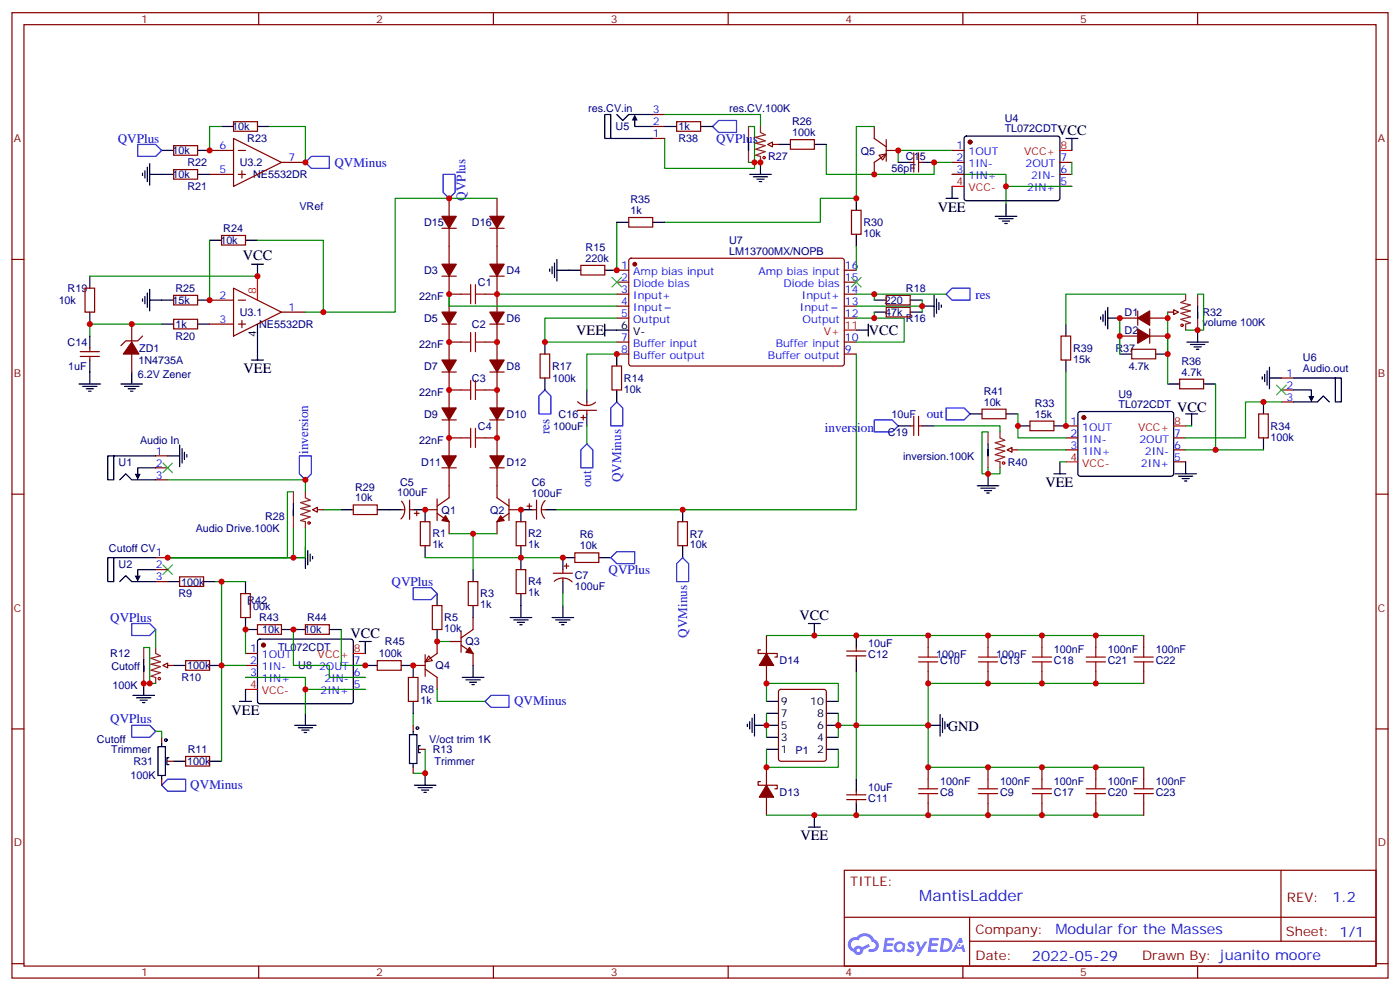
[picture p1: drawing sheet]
<svg xmlns="http://www.w3.org/2000/svg" width="412mm" height="292mm" viewBox="0 0 412 292" stroke-linecap="round" stroke-linejoin="round" font-family="sans-serif">
<g fill="none" stroke="#870000" stroke-width=".35">
<path d="M3.5 3.7h405.4v284.4h-405.4zM7.1 7.3h398.2v277.3h-398.2zM76.2 3.7v3.6M145.3 3.7v3.6M214.5 3.7v3.6M283.6 3.7v3.6M352.8 3.7v3.6M68.8 35.8h7v2.9h-7zM192.3 37.3h3.5M192.3 33.7h3.5M199.3 35.8h7.1v2.9h-7.1zM257.5 37.3v3.5l3.6 2.5"/>
<path d="M51.2 50h7v2.8h-7zM51.2 42.9h7v2.8h-7zM61.7 44.3h7.1M61.7 51.4h7.1M68.8 40.8l14.1 7-14.1 7.1zM70.2 44.3h2.1M70.2 51.4h2.1M71.3 50.3v2.1M82.9 47.8h7.1M132.3 58.4v5.3M146.4 58.4v5.3M192.3 40.8h3.5"/>
<path d="M226.1 42.5l1.4-.7v1.5zM227.5 42.5h1.8M232.8 41.1h7.1v2.9h-7.1zM258.9 45.7l2.2-.3-1.1 1.7zM261.1 44.3h3.5M261.1 41.1v6.4M261.1 45.4l-3.6 2.4v3.6M268.1 47.8h1.1M269.2 45v5.7M270.6 47.8h1M270.6 45v5.7M280.5 44.3h3.5"/>
<path d="M280.5 51.4h3.5M280.5 47.8h3.5M312.2 51.4h3.5M312.2 47.8h3.5M312.2 54.9h3.5M3.5 76.4h3.6M65.3 69.4h7v2.8h-7zM130.2 67.2h4.2M132.3 67.2v10.6M144.3 67.2h4.2M146.4 67.2v10.6M171.1 78.2h7.1v2.8h-7.1z"/>
<path d="M181.7 79.6h3.5M185.2 64.1h7.1v2.8h-7.1zM185.4 76.3l.5-.2h62.4l.4 .7-.1 30.6-.6 .4-62.4-.1-.4-.6v-30.3zM248.7 79.6h3.5M250.8 61.9h2.8v7.1h-2.8zM405.3 76.4h3.6M25 84.9h2.9v7h-2.9zM38.8 95.5v5.3M42 99l-1.4 1.4h-3.6l-1.4 1.4M51.2 87h7v2.8h-7zM61.7 95.5h7.1M61.7 88.4h7.1"/>
<path d="M68.8 84.9l14.1 7-14.1 7.1zM70.2 95.5h2.1M70.2 88.4h2.1M71.3 94.4v2.1M82.9 91.9h7.1M130.2 81.4h4.2M130.2 95.5h4.2M132.3 81.4v10.5M132.3 95.5v10.5M132.3 86.6h3.5M142.9 86.6h3.5M144.3 81.4h4.2"/>
<path d="M144.3 95.5h4.2M146.4 81.4v10.5M146.4 95.5v10.5M181.7 86.6h3.5M181.7 83.1h3.5M181.7 90.2h3.5M181.7 93.7h3.5M248.7 86.6h3.5M248.7 83.1h3.5M248.7 90.2h3.5M248.7 93.7h3.5M261.1 90.5h7v2.8h-7z"/>
<path d="M261.1 87h7v2.8h-7zM312.6 99h2.8v7h-2.8zM329.8 93.7h5.3M329.8 99h5.3M335.1 91.6v4.2M338.7 93.7h5.3M338.7 96.9v4.2M338.7 99h5.3M344 91.9h1.7M345.7 91.2l1.4 .7-1.4 .7zM38.8 104.3v5.3M130.2 109.6h4.2"/>
<path d="M132.3 109.6v10.6M132.3 100.8h3.5M132.3 114.9h3.5M142.9 100.8h3.5M142.9 114.9h3.5M144.3 109.6h4.2M146.4 109.6v10.6M159.1 104.3h2.8v7h-2.8zM170.2 118.3a3.8 3.8 0 0 0 5.2 .2M172.9 118.4v1.1M180.3 107.8h2.8v7.1h-2.8zM181.7 100.8h3.5"/>
<path d="M181.7 104.3h3.5M248.7 100.8h3.5M248.7 104.3h3.5M333.4 102.9h7v2.8h-7zM347.5 111.7h7v2.8h-7zM377.5 114.9h3.5M377.5 111.3h3.5M377.5 118.4h3.5M45.9 137.8h3.5M45.9 134.3h3.5M130.2 123.7h4.2M130.2 137.8h4.2"/>
<path d="M132.3 123.7v10.6M132.3 137.8v8.8l-3.5 2.5M132.3 129h3.5M142.9 129h3.5M144.3 123.7h4.2M144.3 137.8h4.2M146.4 123.7v10.6M146.4 137.8v8.8l3.5 2.5M170 120.9h5.7M171.1 123h1.4M171.8 122.3v1.4M172.9 120.9v1"/>
<path d="M289.3 120.5h7v2.8h-7zM296.7 132.5l1.4-.7v1.4zM298.1 132.5h1.8M303.4 124h7v2.9h-7zM314 129h3.5M314 125.4h3.5M314 132.5h3.5M345.7 129h3.5M345.7 132.5h3.5M345.7 136h3.5M370.8 121.9h2.8v7.1h-2.8zM3.5 145.6h3.6"/>
<path d="M45.9 141.3h3.5M92.1 150.1l1.4-.7v1.4zM93.5 150.1h1.7M104.1 148.7h7v2.9h-7zM118.2 150.1h1M118.3 147.6a3.8 3.8 0 0 1-.2 5.2M120.6 147.3v5.7M120.6 150.1h1.1M122.1 151.2h1.4M122.8 150.5v1.4M123.8 153.7h2.8v7h-2.8zM125.2 150.1h3.6"/>
<path d="M128.8 151.2l3.5 2.5v3.5M128.8 147v6.3M149.9 151.2l-3.5 2.5v3.5M149.9 150.1h3.6M149.9 147v6.3M152 153.7h2.9v7h-2.9zM155.2 149.1h1.4M155.9 148.4v1.4M157 150.1h1M158 147.3v5.7M159.5 150.1h1M160.6 147.4a3.8 3.8 0 0 0-.2 5.3"/>
<path d="M199.7 153.7h2.8v7h-2.8zM405.3 145.6h3.6M45.9 164.3h3.5M45.9 167.8h3.5M45.9 171.3h3.5M52.9 169.9h7.1v2.8h-7.1zM127.4 178.4h2.8v7h-2.8zM137.9 171.3h2.9v7.1h-2.9zM152 167.8h2.9v7h-2.9zM163 168.8h5.6M163.3 171.2a3.8 3.8 0 0 1 5.2 .2M165.8 167.8v1"/>
<path d="M165.8 170.3v1M166.2 166.7h1.4M166.9 166v1.4M169.3 162.8h7.1v2.9h-7.1zM48 196l1.4-.7v1.4zM49.4 196h1.8M54.7 194.6h7v2.8h-7zM121.7 196h3.5M125.2 197.1l3.6 2.4v3.6M125.2 192.8v6.4M126.3 193.2l1.1 1.4-2.2 .3zM128.8 188.9v3.6l-3.6 2.4"/>
<path d="M132.3 188.9h3.5M135.8 190l3.5 2.5v3.5M135.8 185.8v6.3M139.3 181.9v3.5l-3.5 2.5M224 191.4h-.7v1.1h5.7v1h-.8M225.8 187.2v5.3M225.8 196v5.3M249.4 191.8h5.7M249.4 193.2h5.7M252.2 190.7v1.1M252.2 193.2v1M273.4 187.2v3.5"/>
<path d="M273.4 197.8v3.5M291 187.2v3.5M291 197.8v3.5M306.9 187.2v3.5M306.9 197.8v3.5M322.8 187.2v3.5M322.8 197.8v3.5M3.5 214.7h3.6M229.5 203.3l.5-.2h12.7l.7 .4v20l-.4 .7h-13l-.6-.4-.1-20zM405.3 214.7h3.6M54.7 222.8h7v2.8h-7zM224 230.2h-.7v1.1h5.7v1h-.8"/>
<path d="M225.8 226v5.3M225.8 234.8v5.3M249.4 234.1h5.7M249.4 235.5h5.7M252.2 233v1.1M252.2 235.5v1.1M273.4 226v3.5M273.4 236.6v3.5M291 226v3.5M291 236.6v3.5M306.9 226v3.5M306.9 236.6v3.5"/>
<path d="M322.8 226v3.5M322.8 236.6v3.5M248.7 256.3h156.6v28.3h-156.6zM377.3 256.4v20.8M248.7 270.2h156.5M285.6 277.2h119.6M285.6 270.2v14.1M3.5 283.8h3.6M76.2 284.6v3.5M145.3 284.6v3.5M214.5 284.6v3.5M283.6 284.6v3.5"/>
<path d="M352.8 284.6v3.5M405.3 283.8h3.6"/>
</g>
<g fill="#870000" stroke="#870000" stroke-width=".35">
<path d="M130.2 77.8h4.2l-2.1 3.6z"/>
<path d="M144.3 77.8h4.2l-2.1 3.6z"/>
<path d="M130.2 91.9h4.2l-2.1 3.6z"/>
<path d="M144.3 91.9h4.2l-2.1 3.6z"/>
<path d="M130.2 106h4.2l-2.1 3.6z"/>
<path d="M144.3 106h4.2l-2.1 3.6z"/>
<path d="M130.2 120.2h4.2l-2.1 3.5z"/>
<path d="M144.3 120.2h4.2l-2.1 3.5z"/>
<path d="M130.2 134.3h4.2l-2.1 3.5z"/>
<path d="M144.3 134.3h4.2l-2.1 3.5z"/>
<path d="M131.2 151.9l1.1 1.8-2.1-.4z"/>
<path d="M147.5 151.9l1 1.4-2.1 .4z"/>
<path d="M138.3 190.7l1 1.8-2.1-.4z"/>
<path d="M225.8 231.3l2.1 3.5h-4.2z"/>
<path d="M225.8 192.5l2.1 3.5h-4.2z"/>
<path d="M38.8 100.8l2.1 3.5h-4.6z"/>
<path d="M335.1 93.7l3.6-2.1v4.2z"/>
<path d="M335.1 96.9l3.6 2.1-3.6 2.1z"/>
<path d="M130.2 63.7h4.2l-2.1 3.5z"/>
<path d="M144.3 63.7h4.2l-2.1 3.5z"/>
<circle cx="187" cy="77.8" r=".53"/>
<circle cx="285.7" cy="41.8" r=".53"/>
<circle cx="319.3" cy="123" r=".53"/>
</g>
<g fill="none" stroke="#a10000" stroke-width=".35">
<path d="M135.8 86.6h2.8M138.6 83.8v5.7M138.6 97.9v5.7M140.1 83.8v5.7M140.1 97.9v5.7M140.1 86.6h2.8M135.8 100.8h2.8M135.8 114.9h2.8M138.6 112v5.7M140.1 112v5.7M140.1 100.8h2.8M140.1 114.9h2.8"/>
<path d="M135.8 129h2.8M138.6 126.2v5.6M140.1 126.2v5.6M140.1 129h2.8M270.6 193.5h5.6M270.6 194.9h5.6M273.4 190.7v2.8M273.4 194.9v2.9M288.2 193.5h5.7M288.2 194.9h5.7M291 190.7v2.8M291 194.9v2.9"/>
<path d="M304.1 193.5h5.6M304.1 194.9h5.6M306.9 190.7v2.8M306.9 194.9v2.9M320 193.5h5.6M320 194.9h5.6M322.8 190.7v2.8M322.8 194.9v2.9M270.6 232.3h5.6M270.6 233.8h5.6M273.4 229.5v2.8M273.4 233.8v2.8"/>
<path d="M288.2 232.3h5.7M288.2 233.8h5.7M291 229.5v2.8M291 233.8v2.8M304.1 232.3h5.6M304.1 233.8h5.6M306.9 229.5v2.8M306.9 233.8v2.8M320 232.3h5.6M320 233.8h5.6M322.8 229.5v2.8M322.8 233.8v2.8"/>
<circle cx="225.1" cy="46.4" r=".35"/>
<circle cx="348.2" cy="95.8" r=".35"/>
<circle cx="295.6" cy="136.4" r=".35"/>
<circle cx="91" cy="154" r=".35"/>
<circle cx="46.9" cy="199.9" r=".35"/>
</g>
<g fill="none" stroke="#000" stroke-width=".35">
<path d="M65.3 37.3h3.5M75.8 37.3h3.6M181.7 33.7l1.7 1.8 1.8-1.8h7.1M187 35.5v1.8h5.3M195.8 37.3h3.5M206.4 37.3h3.5M42 51v.7M42.7 50.3v2.1M43.4 49.2v4.3M44.1 51.4h7.1M44.1 48.2v6.3M47.6 44.3h3.6"/>
<path d="M58.2 51.4h3.5M58.2 44.3h3.5M179.9 40.8h-1.7v-7.1h1.7v7.1h12.4M220.5 40.8v3.5v-1.8M220.8 51.4h6.4M221.9 52.1h4.2M223 52.8h2.1M223.7 53.5h.7M224 47.8v3.6M229.3 42.5h3.5M239.9 42.5h3.5M252.2 58.4v3.5"/>
<path d="M264.6 47.8h3.5M271.6 47.8h3.6M278.7 58.4h3.5M280.5 54.9v3.5M284.2 40.3l.5-.2h27.1l.4 .7-.1 17.9-.6 .4h-27.1l-.4-.7v-17.6zM314 40.8h3.5M315.7 40.8v3.5M61.7 70.8h3.6M72.3 70.8h3.5M74.1 77.8h3.5M75.8 77.8v3.6M161.9 79.2v.7"/>
<path d="M162.6 78.5v2.1M163.3 77.5v4.2M164 79.6h7.1M164 76.4v6.4M178.2 79.6h3.5M181.7 65.5h3.5M192.3 65.5h3.5M252.2 69v3.5M293.2 63.7h6.3M294.2 64.4h4.2M295.3 65.1h2.1M296 65.8h.7"/>
<path d="M296.3 60.2v3.5M26.5 81.4v3.5M26.5 91.9v3.6M42 88.1v.7M42.7 87.3v2.2M43.4 86.3v4.2M44.1 88.4h7.1M44.1 85.2v6.4M58.2 88.4h3.5M75.8 95.5v10.5M178.2 97.2h7M178.2 95.5v3.5"/>
<path d="M252.2 97.2h3.6M255.8 95.5v3.5M257.5 91.9h3.6M257.5 88.4h3.6M268.1 91.9h3.5M268.1 88.4h3.5M271.6 90.2h3.6M275.2 87v6.3M275.9 88.1v4.2M276.6 89.1v2.1M277.3 89.8v.7M314 95.5v3.5"/>
<path d="M324.2 93.3v.8M324.9 92.6v2.2M325.6 91.6v4.2M326.3 93.7h3.5M326.3 90.5v6.4M352.8 90.2v3.5v-1.8M352.8 97.2v3.6M23.3 113.1h6.3M24.3 113.8h4.3M25.4 114.5h2.1M26.1 115.2h.7M26.5 109.6v3.5"/>
<path d="M35.6 113.1h6.4M36.7 113.8h4.2M37.7 114.5h2.2M38.5 115.2h.7M38.8 109.6v3.5M74.1 106h3.5M160.5 100.8v3.5M160.5 111.3v3.6M172.9 114.9v3.5M181.7 104.3v3.5M181.7 114.9v3.5M314 106v3.6"/>
<path d="M329.8 104.3h3.6M340.4 104.3h3.6M344 113.1h3.5M349.6 100.8h6.4M350.7 101.5h4.2M351.7 102.2h2.1M352.4 102.9h.7M354.5 113.1h3.6M371.8 111v.7M372.2 118.4v3.5M372.5 110.3v2.1M373.2 109.2v4.3"/>
<path d="M373.9 111.3h3.6M373.9 108.2v6.3M381 118.4h7.1l1.7-1.8 1.8 1.8M381 114.9h5.3v1.7M381 111.3h12.3v7.1h1.8v-7.1h-1.8M33.5 134.3h-1.8v7h1.8v-7h12.4M45.9 137.8h-5.3v1.8M49.4 134.3h3.5M52.9 131.1v6.3M53.6 132.2v4.2M54.3 133.2v2.1M55 133.9v.7"/>
<path d="M172.9 121.9v3.5M285.8 121.9h3.5M291 130.7v3.6v-1.8M291 139.6v3.5M296.3 121.9h3.6M299.9 125.4h3.5M310.4 139.6h3.6M310.4 125.4h3.6M312.2 136v3.6M317.7 121.4l.5-.2 27.1 .1 .4 .6v17.9l-.7 .5-27.1-.1-.4-.6v-17.7zM346.1 139.6h6.3M349.2 121.9h3.6"/>
<path d="M349.2 136v3.6M351 121.9v3.5M372.2 129v3.5M35.3 141.3l1.7-1.7 1.8 1.7h7.1M86.4 148.4v3.5v-1.8M100.5 150.1h3.6M111.1 150.1h7.1M121.7 150.1h3.5v3.6M157 150.1h-3.5v3.6M160.5 150.1h3.5M201.1 150.1v3.6M287.9 143.1h6.3"/>
<path d="M288.9 143.8h4.3M290 144.5h2.1M290.7 145.2h.7M347.1 140.3h4.3M348.2 141h2.1M348.9 141.7h.7M33.5 164.3h-1.8v7h1.8v-7h12.4M35.3 171.3l1.7-1.8 1.8 1.8h7.1M45.9 167.8h-5.3v1.7M49.4 171.3h3.5M60 171.3h3.5M86.4 164.3h3.6"/>
<path d="M90 161.1v6.3M90.7 162.1v4.3M91.4 163.2v2.1M92.1 163.9v.7M125.2 160.7v3.6M128.8 174.8v3.6M139.3 167.8v3.5M139.3 178.4v3.5M153.5 160.7v7.1M153.5 174.8v7.1M165.8 171.3v3.5M165.8 178.4v3.5"/>
<path d="M169.3 164.3h-3.5v3.5M176.4 164.3h3.5M201.1 160.7v3.6M42.3 194.2v3.6v-1.8M51.2 196h3.5M61.7 196h3.6M128.8 185.4v3.5M136.2 199.5h6.3M139.3 196v3.5M150.3 181.9h6.3M151.3 182.6h4.3M152.4 183.3h2.1"/>
<path d="M153.1 184h.7M162.6 181.9h6.4M163.7 182.6h4.2M164.7 183.3h2.2M165.5 184h.7M238.1 183.7h3.6M239.9 183.7v3.5M252.2 187.2v3.5M252.2 194.2v3.6M39.2 204.8h6.3M40.2 205.5h4.2M41.3 206.2h2.1"/>
<path d="M42 206.9h.7M42.3 201.3v3.5M137.2 200.2h4.3M138.3 200.9h2.1M139 201.6h.7M220.1 213.3v.7M220.8 212.6v2.1M221.5 211.5v4.3M222.2 213.6h7.1M222.2 210.5v6.3M225.8 217.2h3.5M225.8 210.1h3.5"/>
<path d="M225.8 206.6h3.5M243.4 217.2h3.5M243.4 213.6h3.5M243.4 210.1h3.5M243.4 206.6h3.5M273.4 213.6h3.5M276.9 210.5v6.3M277.6 211.5v4.3M278.3 212.6v2.1M279 213.3v.7M51.2 224.2h3.5M61.7 224.2h3.6"/>
<path d="M122.1 231.3h6.3M123.1 232h4.3M124.2 232.7h2.1M124.9 233.4h.7M125.2 227.8v3.5M225.8 220.7h3.5M243.4 220.7h3.5M252.2 229.5v3.5M252.2 236.6v3.5M238.1 243.6h3.6M239.9 240.1v3.5"/>
</g>
<g fill="none" stroke="#008700" stroke-width=".35">
<path d="M65.3 37.3h-3.6v7M79.4 37.3h10.6v10.5M195.8 33.7h28.2v3.6M220.5 37.3h1.7v12.3h-26.4v-8.8M257.5 37.3h-5.3v21.1h-10.5v7.1h-45.9M146.4 58.4h-30v33.5h-26.4M220.5 47.8h3.5M243.4 42.5v8.9h31.8v-3.6h5.3M280.5 51.4h15.8v8.8M280.5 44.3h-15.9v3.5M296.3 54.9h19.4M315.7 47.8v3.6"/>
<path d="M61.7 70.8v17.6M75.8 70.8h19.4v21.1M181.7 65.5v14.1M252.2 72.5v7.1M26.5 81.4h49.3M47.6 95.5h-21.1v3.5M132.3 86.6v3.6h49.4M146.4 86.6h35.3M181.7 93.7h-21.2v7.1h21.2M252.2 93.7h14.1v7.1h-14.1M252.2 90.2h19.4v1.7M252.2 86.6h26.5"/>
<path d="M257.5 86.6v1.8M257.5 91.9v1.8M271.6 88.4v1.8M329.8 93.7v10.6M344 91.9v21.2M349.2 86.6h-35.2v8.9M352.8 86.6h1.7v10.6h-5.3M181.7 104.3h-8.8v10.6M252.2 104.3v45.8h-88.2M314 109.6v15.8M358.1 113.1v19.4M377.5 118.4h-10.6v10.6h-17.7"/>
<path d="M172.9 125.4v5.3M291 127.2h-1.7v12.4h1.7v-1.8M294.6 137.8v1.8h-3.6M299.9 121.9v7.1h14.1M299.9 132.5h14.1M312.2 136h1.8M349.2 132.5h23M349.2 125.4h1.8M86.4 155.4v8.9h-37M86.4 144.9h-1.7v19.4h-35.3M90 155.4v8.9h-40.6M95.2 150.1h5.3"/>
<path d="M132.3 157.2h14.1M139.3 157.2v10.6M63.5 171.3h1.8v52.9M125.2 164.3h40.6M165.8 174.8v3.6M45.9 185.4v5.3M128.8 188.9h3.5M252.2 197.8v31.7M128.8 203.1v3.5h14.1M225.8 206.6v-5.3h21.1v5.3M225.8 210.1v7.1M246.9 210.1v7.1"/>
<path d="M336.9 201.3h-63.5v12.3h-26.5M225.8 220.7v5.3h21.1v-5.3M225.8 240.1h111.1"/>
</g>
<path d="M187 33.7l.9 1.8h-1.8zM385.4 116.6h1.8l-.9 1.8zM39.7 139.6h1.8l-.9 1.7zM39.7 169.5h1.8l-.9 1.8z" fill="#000"/>
<path d="M180.3 81.7l2.8 2.8M183.1 81.7l-2.8 2.8M250.8 81.7l2.8 2.8M253.6 81.7l-2.8 2.8M376.1 113.5l2.8 2.8M378.9 113.5l-2.8 2.8M48 136.4l2.8 2.8M50.8 136.4l-2.8 2.8M48 166.4l2.8 2.8M50.8 166.4l-2.8 2.8" fill="none" stroke="#3c3" stroke-width=".35"/>
<g fill="none" stroke="#00f" stroke-width=".35">
<path d="M209.9 37.3l1.8-1.8h5.3v3.5h-5.3zM40.6 42.5h5.3l1.7 1.8-1.7 1.8h-5.3zM90 47.8l1.7-1.7h5.3v3.5h-5.3zM130.5 51.4h3.6v5.3l-1.8 1.7-1.8-1.7zM278.7 86.6l1.8-1.7h5.3v3.5h-5.3zM158.7 116.6l1.8-1.7 1.8 1.7v5.3h-3.6zM181.7 118.4l1.7 1.8v5.2h-3.5v-5.2zM88.2 134.3h3.5v5.3l-1.7 1.7-1.8-1.7zM172.9 130.7l1.7 1.8v5.3h-3.5v-5.3zM257.5 123.7h5.3l1.8 1.7-1.8 1.8h-5.3zM278.7 120.2h5.3l1.8 1.7-1.8 1.8h-5.3zM121.7 173.1h5.3l1.8 1.7-1.8 1.8h-5.3z"/>
<path d="M179.9 164.3l1.8-1.8h5.3v3.5h-5.3zM201.1 164.3l1.7 1.7v5.3h-3.5v-5.3zM38.8 183.7h5.3l1.8 1.7-1.8 1.8h-5.3zM38.8 213.6h5.3l1.8 1.8-1.8 1.8h-5.3zM142.9 206.6l1.7-1.8h5.3v3.6h-5.3zM47.6 231.3l1.8-1.8h5.3v3.5h-5.3z"/>
</g>
<path d="M280.5 54.9h3.5M312.2 44.3h3.5M75.8 81.4v7M248.7 97.2h3.5M314 136h3.5M345.7 125.4h3.5" fill="none" stroke="#f00" stroke-width=".35"/>
<g fill="none" stroke="#8c2424" stroke-width=".35">
<path d="M220.5 37.3v3.5M224 37.3v1.7l1.4 .7-2.8 .7 2.8 1.1-2.8 .7 2.8 .7-2.8 1.1 2.8 .7-2.8 1 1.4 .4v1.7M220.5 44.3v3.5M349.2 86.6v1.8l-1.4 .7 2.9 .7-2.9 1.1 2.9 .7-2.9 .7 2.9 1-2.9 .8 2.9 1-1.5 .4v1.7M352.8 86.6v3.6M352.8 93.7v3.5M291 127.2v3.5M291 134.3v3.5M294.6 127.2v1.8l1.4 .7-2.8 .7 2.8 1-2.8 .8 2.8 .7-2.8 1 2.8 .7-2.8 1.1 1.4 .3v1.8M86.4 144.9v3.5M86.4 151.9v3.5M90 144.9v1.7l1.4 .7-2.9 .7 2.9 1.1-2.9 .7 2.9 .7-2.9 1.1 2.9 .7-2.9 1 1.5 .4v1.7"/>
<path d="M42.3 190.7v3.5M42.3 197.8v3.5M45.9 190.7v1.8l1.4 .7-2.9 .7 2.9 1-2.9 .8 2.9 .7-2.9 1 2.9 .7-2.9 1.1 1.5 .3v1.8"/>
</g>
<g fill="#5487ff">
<path d="M267.7 277.5a1.22 1.22 0 0 1 1.7 .3l-.4 .5a.47 .47 0 0 0-.3-.4 .47 .47 0 0 0-.5 .2l.1 .3a1.14 1.14 0 0 1 .8 1.7 1.14 1.14 0 0 1-1.9 0l-.2-.2 .5-.5 .7 .4a.29 .29 0 0 0 .3-.3 .29 .29 0 0 0-.2-.3 1.04 1.04 0 0 1-.6-1.7z"/>
<path d="M260.7 276.3h2.4l.3 .1-.2 .5-1.8 .1-.1 .9h1.5l.3 .3-.3 .4h-1.6l-.2 1.1h1.7l.2 .3-.2 .4h-2.6z"/>
<path d="M273.8 276.3h2.4l.3 .1-.1 .5-1.8 .1-.2 .9h1.6l.3 .3-.4 .4h-1.6l-.1 1.1h1.7l.2 .3-.2 .4h-2.6z"/>
<path d="M282.6 276.3h.7l.3 1.2-.6 .3a.69 .69 0 0 0-1 .3 .69 .69 0 0 0 .4 1 .69 .69 0 0 0 .9-.6l.5-.3 .6 2.2h-.8l-.2-.9h-1.8l-.5 .9h-.8z"/>
<path d="M269.8 277.3h.8l.6 1.9 1.1-1.9h.9l-2.6 4.2h-.8l.9-1.5z"/>
<path d="M277.4 276.3l-.6 4.1h1.3a2.11 2.11 0 0 0 2.5-2.1 2.11 2.11 0 0 0-2.5-2zM278.1 277a1.39 1.39 0 0 1 1.7 1.4 1.39 1.39 0 0 1-1.8 1.3h-.3z"/>
<path d="M263.7 277.9a1.54 1.54 0 0 0-.1 2.1 1.54 1.54 0 0 0 2.2 .2l.6 .2 .3-2.3-.2-.2-.4-.1a1.49 1.49 0 0 0-2.4 .1zM264 278.9a.94 .94 0 0 1 1.8 0 .94 .94 0 0 1-1.8 0z"/>
<path d="M250.4 276.6a2.18 2.18 0 0 0 1.1 3.8 1.44 1.44 0 0 0 1.6 .9 1.44 1.44 0 0 0 1.2-1.5l2-1-.5-.7-1.9 .9a1.47 1.47 0 0 0-2.4 .5 1.39 1.39 0 0 1-.7-2 1.39 1.39 0 0 1 2-.5 2.12 2.12 0 0 1 2.2-1.3 2.12 2.12 0 0 1 1.9 1.7 1.14 1.14 0 0 1 1.1 1.4 1.14 1.14 0 0 1-1.7 .8 .43 .43 0 0 0-.5 .3 .43 .43 0 0 0 .4 .5 1.98 1.98 0 0 0 2.5-1.2 1.98 1.98 0 0 0-1.2-2.5 3.1 3.1 0 0 0-5.3-.7l-.9 .1zM252.3 279.9a.55 .55 0 0 1 1.1 0 .55 .55 0 0 1-1.1 0z"/>
<circle cx="282.6" cy="278.4" r=".26"/>
</g>
<g fill="none" stroke="#000" stroke-width=".35">
<path d="M26.5 99v3.5M47.6 95.5h3.6M58.2 95.5h3.5M26.5 106v3.6M264.6 125.4h3.5M271.6 125.4h3.6M72.3 171.3v3.5M72.3 181.9v3.5h3.5M76.1 188.4l.5-.2 27 .1 .5 .6-.1 18-.6 .4-27.1-.1-.5-.6v-17.7zM82.9 185.4h7.1M97 185.4h3.5M105.8 188.9h3.6"/>
<path d="M107.6 188.9v3.6M107.6 196h3.5M118.2 196h3.5v3.5M46.5 219.9h2.2v8.5h-2.2zM47.6 219v.8M70.6 206.6h3.5M72.3 203.1v3.5M86.8 213.6h6.3M87.8 214.3h4.3M88.9 215.1h2.1M89.6 215.8h.7M90 210.1v3.5"/>
<path d="M120.6 216.4h2.2v8.5h-2.2zM121.7 206.6v3.5M121.7 215.5v.8M123.8 219.6h-.5v2.1h.5M47.6 228.4v1.1M49.7 223.2h-.5v2h.5M121.7 224.9v1.1"/>
<circle cx="48.9" cy="218" r=".38"/>
<circle cx="122.9" cy="214.5" r=".38"/>
</g>
<g fill="none" stroke="#870000" stroke-width=".35">
<path d="M51.2 94.1h7v2.8h-7zM23.6 105h5.7M23.6 103.6h5.7M26.5 102.5v1.1M26.5 105v1M268.1 125.4h1.1M269.2 122.6v5.7M270.6 122.6v5.7M270.6 125.4h1M70.9 174.8h2.8v7.1h-2.8zM72.3 192.5h3.5M72.3 196h3.5"/>
<path d="M72.3 199.5h3.5M75.8 184h7.1v2.8h-7.1zM90 184h7v2.8h-7zM104.1 196h3.5M104.1 199.5h3.5M111.1 194.6h7.1v2.8h-7.1zM120.3 199.5h2.8v7.1h-2.8zM336.9 187.2v3.5M336.9 197.8v3.5M104.1 203.1h3.5M336.9 226v3.5M336.9 236.6v3.5"/>
</g>
<g fill="none" stroke="#008700" stroke-width=".35">
<path d="M275.2 125.4h19.4v1.8M49.4 141.3h40.6v3.6M49.4 164.3h37M65.3 171.3h7M42.3 190.7h1.8v10.6h-1.8M65.3 196h7M72.3 199.5h17.7v10.6M72.3 185.4v7.1M86.4 185.4v10.6h10.6v3.5h10.6M100.5 185.4v10.6h7.1M225.8 187.2h111.1M44.1 201.3h1.8"/>
<path d="M45.9 215.4h1.7v1.8M90 203.1h17.6M121.7 210.1v3.5M273.4 213.6v12.4h63.5M125.2 220.7v7.1h-3.5"/>
</g>
<path d="M47.6 217.2v1.7M121.7 213.6v1.8M47.6 229.5v1.8M49.4 224.2h1.8M121.7 226v1.8M123.5 220.7h1.7" fill="none" stroke="#850000" stroke-width=".35"/>
<circle cx="77.6" cy="190" r=".53" fill="#870000" stroke="#870000" stroke-width=".35"/>
<path d="M104.1 192.5h3.5M72.3 203.1h3.5" fill="none" stroke="#f00" stroke-width=".35"/>
<path d="M334.1 193.5h5.6M334.1 194.9h5.6M336.9 190.7v2.8M336.9 194.9v2.9M334.1 232.3h5.6M334.1 233.8h5.6M336.9 229.5v2.8M336.9 233.8v2.8" fill="none" stroke="#a10000" stroke-width=".35"/>
<g fill="#c00">
<circle cx="132.3" cy="86.6" r=".88"/>
<circle cx="132.3" cy="100.8" r=".88"/>
<circle cx="132.3" cy="114.9" r=".88"/>
<circle cx="132.3" cy="129" r=".88"/>
<circle cx="146.4" cy="129" r=".88"/>
<circle cx="146.4" cy="114.9" r=".88"/>
<circle cx="146.4" cy="100.8" r=".88"/>
<circle cx="146.4" cy="86.6" r=".88"/>
<circle cx="125.2" cy="150.1" r=".88"/>
<circle cx="153.5" cy="150.1" r=".88"/>
<circle cx="153.5" cy="164.3" r=".88"/>
<circle cx="139.3" cy="157.2" r=".88"/>
<circle cx="128.8" cy="188.9" r=".88"/>
<circle cx="165.8" cy="164.3" r=".88"/>
<circle cx="291" cy="201.3" r=".88"/>
<circle cx="291" cy="187.2" r=".88"/>
<circle cx="291" cy="226" r=".88"/>
<circle cx="291" cy="240.1" r=".88"/>
<circle cx="273.4" cy="201.3" r=".88"/>
<circle cx="273.4" cy="187.2" r=".88"/>
<circle cx="252.2" cy="213.6" r=".88"/>
<circle cx="273.4" cy="226" r=".88"/>
<circle cx="252.2" cy="187.2" r=".88"/>
<circle cx="225.8" cy="213.6" r=".88"/>
<circle cx="246.9" cy="213.6" r=".88"/>
<circle cx="225.8" cy="201.3" r=".88"/>
<circle cx="273.4" cy="213.6" r=".88"/>
<circle cx="273.4" cy="240.1" r=".88"/>
<circle cx="252.2" cy="240.1" r=".88"/>
<circle cx="225.8" cy="226" r=".88"/>
<circle cx="181.7" cy="104.3" r=".88"/>
<circle cx="257.5" cy="93.7" r=".88"/>
<circle cx="271.6" cy="90.2" r=".88"/>
<circle cx="160.5" cy="100.8" r=".88"/>
<circle cx="257.5" cy="86.6" r=".88"/>
<circle cx="201.1" cy="150.1" r=".88"/>
<circle cx="275.2" cy="47.8" r=".88"/>
<circle cx="264.6" cy="44.3" r=".88"/>
<circle cx="257.5" cy="51.4" r=".88"/>
<circle cx="86.4" cy="164.3" r=".88"/>
<circle cx="239.9" cy="187.2" r=".88"/>
<circle cx="239.9" cy="240.1" r=".88"/>
<circle cx="296.3" cy="54.9" r=".88"/>
<circle cx="222.3" cy="47.8" r=".88"/>
<circle cx="224" cy="47.8" r=".88"/>
<circle cx="252.2" cy="58.4" r=".88"/>
<circle cx="291" cy="139.6" r=".88"/>
<circle cx="181.7" cy="79.6" r=".88"/>
<circle cx="306.9" cy="187.2" r=".88"/>
<circle cx="306.9" cy="201.3" r=".88"/>
<circle cx="306.9" cy="226" r=".88"/>
<circle cx="306.9" cy="240.1" r=".88"/>
<circle cx="314" cy="125.4" r=".88"/>
<circle cx="299.9" cy="125.4" r=".88"/>
<circle cx="344" cy="99" r=".88"/>
<circle cx="344" cy="93.7" r=".88"/>
<circle cx="344" cy="104.3" r=".88"/>
<circle cx="372.2" cy="118.4" r=".88"/>
<circle cx="358.1" cy="132.5" r=".88"/>
<circle cx="329.8" cy="93.7" r=".88"/>
<circle cx="329.8" cy="99" r=".88"/>
<circle cx="352.8" cy="97.2" r=".88"/>
<circle cx="61.7" cy="44.3" r=".88"/>
<circle cx="26.5" cy="95.5" r=".88"/>
<circle cx="95.3" cy="91.9" r=".88"/>
<circle cx="90" cy="47.8" r=".88"/>
<circle cx="75.8" cy="81.4" r=".88"/>
<circle cx="132.3" cy="58.4" r=".88"/>
<circle cx="61.7" cy="88.4" r=".88"/>
<circle cx="90" cy="141.3" r=".88"/>
<circle cx="38.8" cy="95.5" r=".88"/>
<circle cx="49.4" cy="164.3" r=".88"/>
<circle cx="42.3" cy="201.3" r=".88"/>
<circle cx="44.1" cy="201.3" r=".88"/>
<circle cx="65.3" cy="196" r=".88"/>
<circle cx="90" cy="203.1" r=".88"/>
<circle cx="65.3" cy="171.3" r=".88"/>
<circle cx="72.3" cy="185.4" r=".88"/>
<circle cx="86.4" cy="185.4" r=".88"/>
<circle cx="107.6" cy="196" r=".88"/>
<circle cx="125.2" cy="227.8" r=".88"/>
<circle cx="121.7" cy="196" r=".88"/>
<circle cx="322.8" cy="187.2" r=".88"/>
<circle cx="322.8" cy="201.3" r=".88"/>
<circle cx="322.8" cy="226" r=".88"/>
<circle cx="322.8" cy="240.1" r=".88"/>
</g>
<text font-size="4.6" fill="#00f" x="270.8" y="265.4">MantisLadder</text>
<g font-size="4.2">
<text x="311.4" y="39.6">VCC</text>
<text x="276.2" y="62.3">VEE</text>
<text x="71.5" y="76.7">VCC</text>
<text x="169.7" y="98.6">VEE</text>
<text x="255.9" y="98.6">VCC</text>
<text x="71.7" y="110">VEE</text>
<text x="346.8" y="121.2">VCC</text>
<text x="308" y="143.4">VEE</text>
<text x="235.5" y="182.5">VCC</text>
<text x="103.2" y="187.8">VCC</text>
<text x="68.2" y="210.5">VEE</text>
<text x="279.2" y="215.4">GND</text>
<text x="235.8" y="247.5">VEE</text>
</g>
<g font-size="4.2" fill="#00f">
<text x="392.5" y="265.6">1.2</text>
<text x="310.9" y="275.2">Modular for the Masses</text>
<text x="304" y="283">2022-05-29</text>
</g>
<g font-size="3.9" fill="#00f">
<text x="34.7" y="42">QVPlus</text>
<text x="210.9" y="42.1">QVPlus</text>
<text x="98.5" y="49.1">QVMinus</text>
<text x="137.1" y="59.1" transform="rotate(-90 137.1 59.1)">QVPlus</text>
<text x="287.3" y="87.9">res</text>
<text x="273" y="123.2">out</text>
<text x="161.8" y="127.9" transform="rotate(-90 161.8 127.9)">res</text>
<text x="243" y="127.1">inversion</text>
<text x="90.8" y="133.7" transform="rotate(-90 90.8 133.7)">inversion</text>
<text x="174.1" y="143.5" transform="rotate(-90 174.1 143.5)">out</text>
<text x="183" y="142" transform="rotate(-90 183 142)">QVMinus</text>
<text x="115.4" y="172.5">QVPlus</text>
<text x="179.2" y="169.1">QVPlus</text>
<text x="32.5" y="183.1">QVPlus</text>
<text x="202.4" y="187.8" transform="rotate(-90 202.4 187.8)">QVMinus</text>
<text x="151.4" y="207.8">QVMinus</text>
<text x="32.5" y="213.1">QVPlus</text>
<text x="56.1" y="232.5">QVMinus</text>
</g>
<g font-size="3.9" fill="#800">
<text x="250.5" y="260.9">TITLE:</text>
<text x="379.1" y="265.6">REV:</text>
<text x="287.4" y="275.1">Company:</text>
<text x="378.7" y="275.7">Sheet: 1/1</text>
<text x="287.4" y="282.8">Date:</text>
<text x="336.4" y="282.9">Drawn By: juanito moore</text>
</g>
<g font-size="3.2" fill="#800">
<text x="41.6" y="6.7">1</text>
<text x="110.8" y="6.7">2</text>
<text x="179.9" y="6.7">3</text>
<text x="249.1" y="6.7">4</text>
<text x="318.2" y="6.7">5</text>
<text x="4.1" y="41.8">A</text>
<text x="405.9" y="41.8">A</text>
<text x="4.1" y="111">B</text>
<text x="405.9" y="111">B</text>
<text x="4.1" y="180.1">C</text>
<text x="405.9" y="180.1">C</text>
<text x="4.1" y="249.3">D</text>
<text x="405.9" y="249.3">D</text>
<text x="41.6" y="287.5">1</text>
<text x="110.8" y="287.5">2</text>
<text x="179.9" y="287.5">3</text>
<text x="249.1" y="287.5">4</text>
<text x="318.2" y="287.5">5</text>
</g>
<g font-size="3.2" fill="#000080">
<text x="173.3" y="33.1">res.CV.in</text>
<text x="214.8" y="33.1">res.CV.100K</text>
<text x="68.4" y="38.4">10k</text>
<text x="72.8" y="41.9">R23</text>
<text x="181.3" y="38.4">U5</text>
<text x="199.8" y="41.9">R38</text>
<text x="199.9" y="38.4">1k</text>
<text x="233.3" y="40.1">100k</text>
<text x="233.3" y="36.9">R26</text>
<text x="296" y="39">TL072CDT</text>
<text x="296" y="36.1">U4</text>
<text x="50.8" y="45.5">10k</text>
<text x="226.3" y="47.2">R27</text>
<text x="253.6" y="45.7">Q5</text>
<text x="266.9" y="47.2">C15</text>
<text x="50.8" y="52.5">10k</text>
<text x="55.2" y="48.9">R22</text>
<text x="70.6" y="49">U3.2</text>
<text x="74.6" y="52.5">NE5532DR</text>
<text x="262.6" y="50.7">56pF</text>
<text x="55.2" y="56">R21</text>
<text x="185.7" y="59.8">R35</text>
<text x="88.2" y="61.9">VRef</text>
<text x="185.7" y="63">1k</text>
<text x="64.9" y="71.9">10k</text>
<text x="65.8" y="68.4">R24</text>
<text x="124.9" y="66.6">D15</text>
<text x="139" y="66.6">D16</text>
<text x="214.8" y="71.9">U7</text>
<text x="254.4" y="69.8">10k</text>
<text x="254.4" y="66.6">R30</text>
<text x="172.5" y="77.1">220k</text>
<text x="172.5" y="73.9">R15</text>
<text x="214.8" y="75">LM13700MX/NOPB</text>
<text x="124.9" y="80.7">D3</text>
<text x="149.2" y="80.8">D4</text>
<text x="17.3" y="89.5">10k</text>
<text x="19.9" y="86">R19</text>
<text x="50.8" y="89.5">15k</text>
<text x="51.7" y="85.9">R25</text>
<text x="123.5" y="88.4">22nF</text>
<text x="140.8" y="84.3">C1</text>
<text x="260.6" y="89.5">220</text>
<text x="266.9" y="86">R18</text>
<text x="70.6" y="93.1">U3.1</text>
<text x="124.9" y="94.9">D5</text>
<text x="149.2" y="94.9">D6</text>
<text x="260.7" y="93.1">47k</text>
<text x="266.9" y="94.8">R16</text>
<text x="331.3" y="93.1">D1</text>
<text x="354.2" y="93">R32</text>
<text x="19.9" y="101.9">C14</text>
<text x="51.7" y="100.2">R20</text>
<text x="51.7" y="96.6">1k</text>
<text x="76.3" y="96.6">NE5532DR</text>
<text x="139" y="96.6">C2</text>
<text x="331.3" y="98.4">D2</text>
<text x="354.2" y="96.1">volume 100K</text>
<text x="40.8" y="107.1">1N4735A</text>
<text x="41" y="103.6">ZD1</text>
<text x="123.5" y="102.5">22nF</text>
<text x="316.1" y="106.8">15k</text>
<text x="316.1" y="103.6">R39</text>
<text x="328.6" y="103.7">R37</text>
<text x="348" y="107.5">R36</text>
<text x="383.8" y="106.5">U6</text>
<text x="20.1" y="108.9">1uF</text>
<text x="40.6" y="111.3">6.2V Zener</text>
<text x="124.9" y="109">D7</text>
<text x="139" y="112.5">C3</text>
<text x="149.2" y="109">D8</text>
<text x="162.6" y="109">R17</text>
<text x="162.8" y="112.6">100k</text>
<text x="183.8" y="112.5">R14</text>
<text x="332.6" y="109">4.7k</text>
<text x="348" y="110.6">4.7k</text>
<text x="383.8" y="109.6">Audio.out</text>
<text x="123.5" y="116.6">22nF</text>
<text x="183.8" y="115.7">10k</text>
<text x="289.8" y="119.5">10k</text>
<text x="289.8" y="116.3">R41</text>
<text x="304.8" y="119.8">R33</text>
<text x="329.5" y="117.2">U9</text>
<text x="124.9" y="123.1">D9</text>
<text x="149.2" y="123.1">D10</text>
<text x="164.6" y="123.1">C16</text>
<text x="262.6" y="123.1">10uF</text>
<text x="304.8" y="123">15k</text>
<text x="329.5" y="120.2">TL072CDT</text>
<text x="41.3" y="130.7">Audio In</text>
<text x="123.5" y="130.7">22nF</text>
<text x="140.8" y="126.6">C4</text>
<text x="162.9" y="126.6">100uF</text>
<text x="261.6" y="128.4">C19</text>
<text x="374.3" y="129.8">100k</text>
<text x="374.3" y="126.6">R34</text>
<text x="34.9" y="137.2">U1</text>
<text x="124.1" y="137.2">D11</text>
<text x="149.2" y="137.2">D12</text>
<text x="266" y="135.4">inversion.100K</text>
<text x="296.8" y="137.1">R40</text>
<text x="117.8" y="143.1">C5</text>
<text x="156.6" y="143.1">C6</text>
<text x="104.6" y="147.7">10k</text>
<text x="104.6" y="144.5">R29</text>
<text x="117" y="146">100uF</text>
<text x="156.6" y="146.3">100uF</text>
<text x="78.1" y="153">R28</text>
<text x="130.1" y="151.3">Q1</text>
<text x="144.4" y="151.3">Q2</text>
<text x="57.7" y="156.6">Audio Drive.100K</text>
<text x="127.4" y="161.5">1k</text>
<text x="127.4" y="158.3">R1</text>
<text x="155.6" y="161.5">1k</text>
<text x="155.6" y="158.3">R2</text>
<text x="170.8" y="161.8">10k</text>
<text x="170.8" y="158.6">R6</text>
<text x="203.2" y="161.6">10k</text>
<text x="203.2" y="158.4">R7</text>
<text x="32.1" y="162.5">Cutoff CV</text>
<text x="34.9" y="167.2">U2</text>
<text x="53.4" y="172.5">100k</text>
<text x="155.6" y="172.4">R4</text>
<text x="169.3" y="173.9">100uF</text>
<text x="169.3" y="170.7">C7</text>
<text x="52.6" y="176">R9</text>
<text x="72.8" y="179.5">100k</text>
<text x="72.8" y="177.8">R42</text>
<text x="141.5" y="179.2">1k</text>
<text x="141.5" y="175.9">R3</text>
<text x="155.6" y="175.6">1k</text>
<text x="76.4" y="183.1">R43</text>
<text x="90.5" y="183">R44</text>
<text x="130.9" y="183.1">R5</text>
<text x="77.3" y="186.6">10k</text>
<text x="81.9" y="191.9">TL072CDT</text>
<text x="89.6" y="186.5">10k</text>
<text x="113.4" y="190.1">R45</text>
<text x="130.9" y="186.2">10k</text>
<text x="137.2" y="190.1">Q3</text>
<text x="255.8" y="190.6">10uF</text>
<text x="32.5" y="193.6">R12</text>
<text x="32.8" y="197.2">Cutoff</text>
<text x="55.2" y="197.1">100k</text>
<text x="87.9" y="197.2">U8</text>
<text x="111.6" y="193.6">100k</text>
<text x="128.3" y="197.1">Q4</text>
<text x="229.7" y="195.6">D14</text>
<text x="255.8" y="193.8">C12</text>
<text x="275.8" y="193.8">100nF</text>
<text x="276.9" y="195.6">C10</text>
<text x="293.4" y="193.8">100nF</text>
<text x="294.6" y="195.6">C13</text>
<text x="310.4" y="192.3">100nF</text>
<text x="310.4" y="195.6">C18</text>
<text x="326.3" y="192.3">100nF</text>
<text x="326.3" y="195.6">C21</text>
<text x="340.4" y="192.3">100nF</text>
<text x="340.4" y="195.6">C22</text>
<text x="33.2" y="203.1">100K</text>
<text x="53.4" y="200.7">R10</text>
<text x="123.8" y="207.4">1k</text>
<text x="123.8" y="204.1">R8</text>
<text x="28.6" y="218.9">Cutoff</text>
<text x="32.7" y="221.8">Trimmer</text>
<text x="55.3" y="221.9">R11</text>
<text x="126.5" y="218.9">V/oct trim 1K</text>
<text x="127.5" y="221.8">R13</text>
<text x="39.3" y="225.4">R31</text>
<text x="55.2" y="225.4">100k</text>
<text x="128" y="225.3">Trimmer</text>
<text x="234.4" y="222">P1</text>
<text x="38.4" y="229.5">100K</text>
<text x="255.8" y="233">10uF</text>
<text x="276.9" y="231.2">100nF</text>
<text x="294.6" y="231.2">100nF</text>
<text x="310.4" y="231.2">100nF</text>
<text x="326.3" y="231.2">100nF</text>
<text x="340.4" y="231.2">100nF</text>
<text x="229.7" y="234.4">D13</text>
<text x="255.8" y="236.1">C11</text>
<text x="276.9" y="234.4">C8</text>
<text x="294.6" y="234.4">C9</text>
<text x="310.4" y="234.4">C17</text>
<text x="326.3" y="234.4">C20</text>
<text x="340.4" y="234.4">C23</text>
</g>
<g font-size="3.2" fill="#00f">
<text x="192.3" y="33.4">3</text>
<text x="192.3" y="40.4">1</text>
<text x="192.3" y="36.9">2</text>
<text x="64.7" y="44">6</text>
<text x="85" y="47.5">7</text>
<text x="281.8" y="44">1</text>
<text x="281.8" y="47.5">2</text>
<text x="285.3" y="45.7">1OUT</text>
<text x="312.4" y="47.5">7</text>
<text x="64.7" y="51">5</text>
<text x="281.8" y="51">3</text>
<text x="285.3" y="49.2">1IN-</text>
<text x="285.3" y="52.8">1IN+</text>
<text x="302.1" y="49.2">2OUT</text>
<text x="303.7" y="52.8">2IN-</text>
<text x="312.4" y="51">6</text>
<text x="302.6" y="56.3">2IN+</text>
<text x="312.4" y="54.5">5</text>
<text x="183" y="79.2">1</text>
<text x="183" y="82.8">2</text>
<text x="186.5" y="81">Amp bias input</text>
<text x="223.4" y="81">Amp bias input</text>
<text x="248.9" y="82.8">15</text>
<text x="248.9" y="79.2">16</text>
<text x="64.7" y="88.1">2</text>
<text x="183" y="86.3">3</text>
<text x="183" y="89.8">4</text>
<text x="186.5" y="84.5">Diode bias</text>
<text x="186.5" y="88.1">Input+</text>
<text x="230.8" y="84.5">Diode bias</text>
<text x="236.2" y="88.1">Input+</text>
<text x="248.9" y="89.8">13</text>
<text x="248.9" y="86.3">14</text>
<text x="64.7" y="95.1">3</text>
<text x="85" y="91.6">1</text>
<text x="183" y="93.3">5</text>
<text x="186.5" y="91.6">Input</text>
<text x="186.5" y="95.1">Output</text>
<text x="235.7" y="91.6">Input</text>
<text x="236.4" y="95.1">Output</text>
<text x="248.9" y="93.3">12</text>
<text x="183" y="100.4">7</text>
<text x="248.9" y="100.4">10</text>
<text x="183" y="103.9">8</text>
<text x="186.5" y="102.2">Buffer input</text>
<text x="186.5" y="105.7">Buffer output</text>
<text x="226.2" y="105.7">Buffer output</text>
<text x="228.5" y="102.2">Buffer input</text>
<text x="248.9" y="103.9">9</text>
<text x="379" y="111">1</text>
<text x="379" y="114.5">2</text>
<text x="379" y="118">3</text>
<text x="315.3" y="125.1">1</text>
<text x="315.3" y="128.6">2</text>
<text x="318.8" y="126.9">1OUT</text>
<text x="318.8" y="130.4">1IN-</text>
<text x="335.6" y="130.4">2OUT</text>
<text x="345.9" y="128.6">7</text>
<text x="45.9" y="133.9">1</text>
<text x="45.9" y="137.4">2</text>
<text x="315.3" y="132.2">3</text>
<text x="318.8" y="133.9">1IN+</text>
<text x="336.1" y="137.4">2IN+</text>
<text x="337.3" y="133.9">2IN-</text>
<text x="345.9" y="135.7">5</text>
<text x="345.9" y="132.2">6</text>
<text x="45.9" y="141">3</text>
<text x="45.9" y="163.9">1</text>
<text x="45.9" y="167.4">2</text>
<text x="45.9" y="171">3</text>
<text x="73.7" y="192.1">1</text>
<text x="73.7" y="195.7">2</text>
<text x="77.2" y="193.9">1OUT</text>
<text x="77.2" y="197.4">1IN-</text>
<text x="94" y="197.4">2OUT</text>
<text x="104.2" y="195.7">7</text>
<text x="73.7" y="199.2">3</text>
<text x="77.2" y="200.9">1IN+</text>
<text x="95.6" y="200.9">2IN-</text>
<text x="104.2" y="202.7">5</text>
<text x="104.2" y="199.2">6</text>
<text x="94.4" y="204.5">2IN+</text>
</g>
<g font-size="3.2" fill="#f00">
<text x="301.7" y="45.7">VCC+</text>
<text x="312.4" y="44">8</text>
<text x="281.8" y="54.5">4</text>
<text x="285.3" y="56.3">VCC-</text>
<text x="75.5" y="86.6" transform="rotate(-90 75.5 86.6)">8</text>
<text x="242.6" y="98.6">V+</text>
<text x="248.9" y="96.9">11</text>
<text x="345.9" y="125.1">8</text>
<text x="335.2" y="126.9">VCC+</text>
<text x="315.3" y="135.7">4</text>
<text x="318.8" y="137.4">VCC-</text>
<text x="93.6" y="193.9">VCC+</text>
<text x="104.2" y="192.1">8</text>
<text x="73.7" y="202.7">4</text>
<text x="77.2" y="204.5">VCC-</text>
</g>
<g font-size="3.2">
<text x="75.5" y="99.2" transform="rotate(-90 75.5 99.2)">4</text>
<text x="183" y="96.9">6</text>
<text x="186.5" y="98.6">V-</text>
<text x="230" y="207.6">9</text>
<text x="238.7" y="207.6">10</text>
<text x="230" y="214.7">5</text>
<text x="230" y="211.2">7</text>
<text x="240.7" y="214.7">6</text>
<text x="240.7" y="211.2">8</text>
<text x="230" y="221.8">1</text>
<text x="230" y="218.2">3</text>
<text x="240.7" y="221.8">2</text>
<text x="240.7" y="218.2">4</text>
</g>
</svg>
